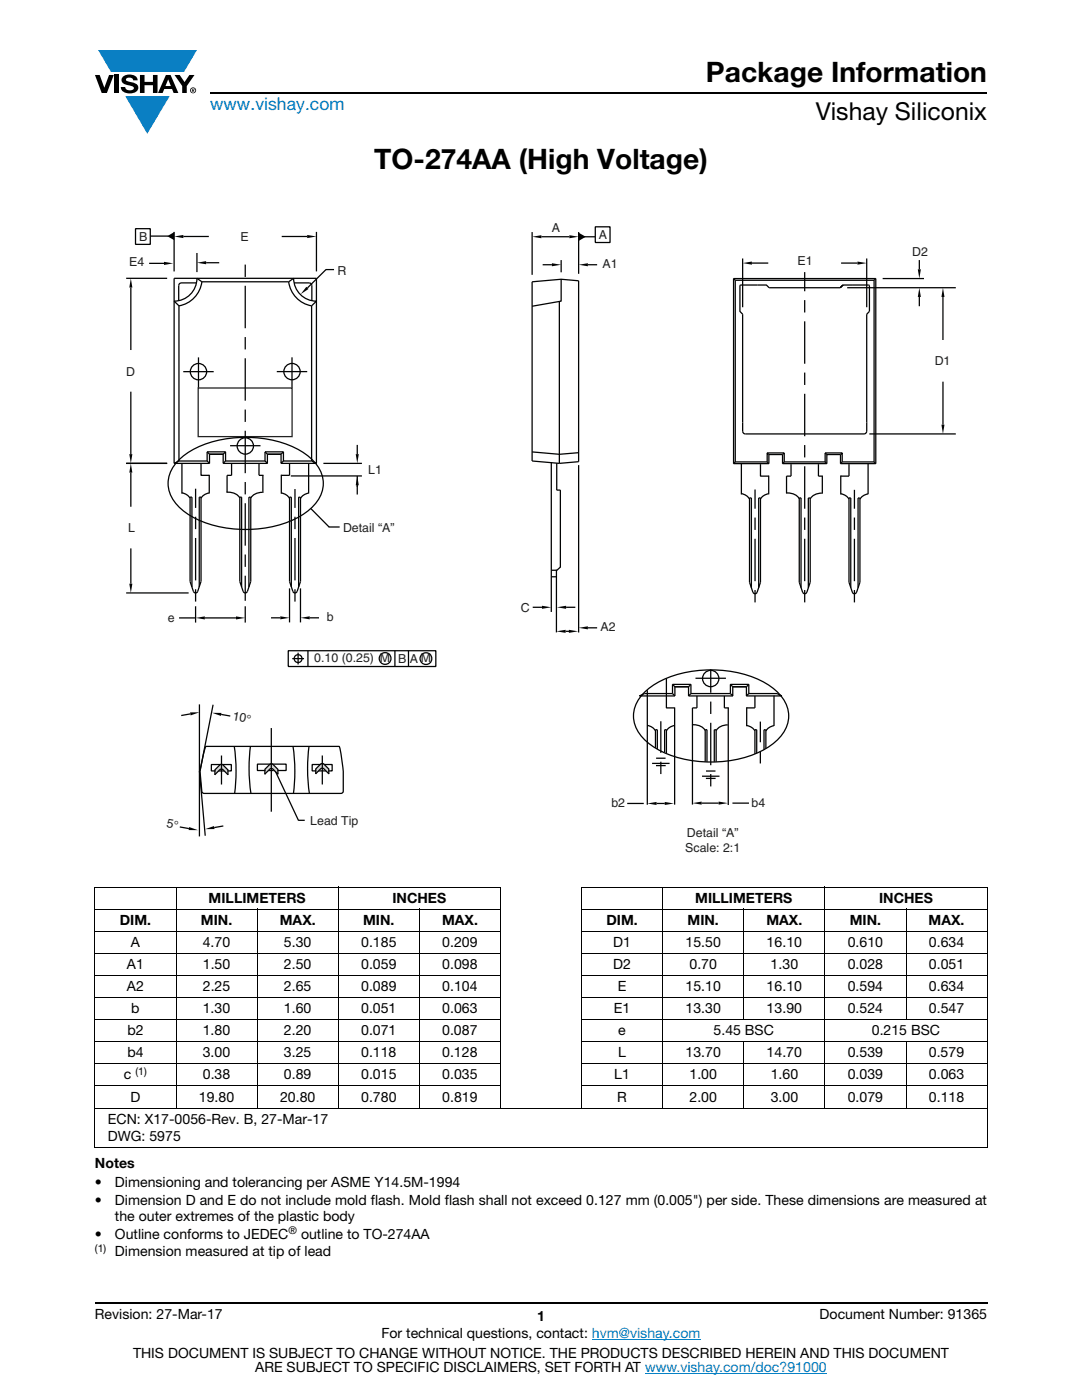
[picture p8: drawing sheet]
<svg xmlns="http://www.w3.org/2000/svg" width="216mm" height="279mm" viewBox="0 0 216 279" stroke-linecap="round" stroke-linejoin="round" font-family="sans-serif">
<g fill="#0a7fc3">
<path d="M19.6 10h19.7l-2.6 4.3h-1.1h-13.5z"/>
<path d="M25 19.2h8.9l-4.5 7.5z"/>
</g>
<g fill="#000">
<path d="M18.9 15h1l.9 2.5 1-2.5h.9l-1.4 3.6h-1zM22.9 15h.9v3.6h-.9zM24.6 15.3a2.1 2.1 0 0 1 2.8 .3l.1 .4h-.9a.79 .79 0 0 0-.7-.5 .79 .79 0 0 0-.8 .4l.3 .3 1 .2a1.08 1.08 0 0 1 1.2 1 1.08 1.08 0 0 1-1.1 1.2 1.73 1.73 0 0 1-2.4-1.2h.9a.96 .96 0 0 0 .8 .6 .96 .96 0 0 0 .9-.4 1.31 1.31 0 0 0-1.2-.6 1.03 1.03 0 0 1-1.1-.6 1.03 1.03 0 0 1 .2-1.1zM27.9 15h.9v1.3h1.7v-1.3h.9v3.6h-.9v-1.6h-1.7v1.6h-.9zM34.8 15h1.1l.9 1.4 1-1.4h1l-1.5 2.2v1.4h-.9v-1.4z"/>
<path d="M33.6 15.9l.5 1.3h-1.1zM33.1 15l-1.6 3.6h1l.3-.8h1.5l.3 .8h1l-1.6-3.6z"/>
<path d="M38.4 17.8h.2v.2h-.2zM38.3 17.7v.7h.1v-.3l.4 .3-.2-.3 .2-.2-.1-.2z"/>
<path d="M38.1 18a.46 .46 0 0 1 .9 0 .46 .46 0 0 1-.9 0zM37.9 18a.6 .6 0 0 0 1.2 0 .6 .6 0 0 0-1.2 0z"/>
</g>
<path d="M42 18.6h155M18.9 260h178.1" fill="none" stroke="#000" stroke-width=".36"/>
<path d="M118.1 267.3h21.7M128.7 274h36.3" fill="none" stroke="#007ec4" stroke-width=".2"/>
<g fill="none" stroke="#000" stroke-width=".2">
<path d="M18.9 177h81M18.9 177.1v51.9M35.1 177v44.2M67.5 177v44.2M99.9 177.1v8.7M116 177h81.1M116.1 177.1v44.1M132.2 177v44.2M164.6 177v44.2M197 177.1v8.7M18.9 181.5h81M18.9 185.9h81"/>
<path d="M18.9 190.3h81M18.9 194.7h81M18.9 199.1h81M51.3 181.4v39.8M83.7 181.4v39.8M99.9 185.9v35.3M116 181.5h81.1M116 185.9h81.1M116 190.3h81.1M116 194.7h81.1M116 199.1h81.1M148.4 181.4v22.2"/>
<path d="M180.8 181.4v22.2M197 185.9v35.1M18.9 203.5h81M18.9 207.9h81M18.9 212.3h81M18.9 216.7h81M116 203.5h81.1M116 207.9h81.1M116 212.3h81.1M116 216.7h81.1M148.4 207.8v13.4M180.8 207.8v13.4"/>
<path d="M18.9 221.1h178.2M18.9 229.1h178.2M197 221.2v7.8"/>
</g>
<path d="M25.2 44.1h165.5v126.4h-165.5z" fill="#fff"/>
<path d="M115.5 125.3l1.8-.3v.6z" fill="#020303"/>
<path d="M115.5 92.8v33.4M111 113.7v12.5" fill="none" stroke="#020303" stroke-width=".25"/>
<g fill="#020303">
<path d="M47.1 123l1.8 .3-1.8 .3z"/>
<path d="M39 123.3l1.9-.3v.6z"/>
</g>
<path d="M34.7 55.5h28.4M58.6 55.5a4.6 4.6 0 0 0 4.5 4.6l-.9 .9M62.2 92l.9 .5h-7M35.7 123.3h3.3M39 121v3.3M40.9 123.3h6.2M48.9 121v3.3M61.8 123.3h1.9M117.3 125.3h1.9" fill="none" stroke="#020303" stroke-width=".25"/>
<path d="M61.3 46.9l1.8 .3-1.8 .3z" fill="#020303"/>
<g fill="none" stroke="#020303" stroke-width=".25">
<path d="M26.1 57.4v12.5M34.7 55.5v37M35.7 61v31M62.2 61v31M26.1 94.3v6.8M36.3 92.4v6.1M37.9 99.2v16.8M38.3 99.2v17.9M39.8 99.2v17.9M40.1 99.2v16.8M41.8 94.8v3.7M45.3 94.9v3.4"/>
<path d="M47.9 99.2v16.8M48.2 99.2v17.9M49.7 99.2v17.9M50 99.2v16.8M52.5 94.9v3.5M56.1 94.7v3.8M57.8 99.2v16.8M58.1 99.2v17.9M59.6 99.2v17.9M60 99.2v16.8M61.6 92.4v6.1M25.2 118.3h12.4"/>
<path d="M26.1 109.4v7.1"/>
</g>
<path d="M39 120.1v-22.6M58.9 120.1v-22.5" fill="none" stroke="#020303" stroke-width=".25" stroke-dasharray="2.5 1.8 8.5 1.8" stroke-linecap="butt"/>
<path d="M25.8 116.5h.6l-.3 1.8z" fill="#020303"/>
<path d="M38.6 118a.45 .45 0 0 0 .4 .3 .45 .45 0 0 0 .5-.3M48.5 118a.45 .45 0 0 0 .4 .3 .45 .45 0 0 0 .5-.3M57.8 117.4v6.8M58.4 118a.45 .45 0 0 0 .5 .3 .45 .45 0 0 0 .4-.3M60 117.4v6.8M54.1 123.3h1.8" fill="none" stroke="#020303" stroke-width=".25"/>
<g fill="#020303">
<path d="M60 123.3l1.8-.3v.6z"/>
<path d="M55.9 123l1.9 .3-1.9 .3z"/>
</g>
<path d="M26.1 78.2v12.4M33.4 92.5h-8.2h8.2M37.9 99.2h.4M39.8 99.2h.3M47.9 99.2h.3M57.8 99.2h.3M37.9 116.1l.7 1.9M40.1 116.1l-.6 1.9M47.8 116.1l.7 1.9M50 116.1l-.6 1.9M57.8 116.1l.6 1.9M60 116.1l-.7 1.9" fill="none" stroke="#020303" stroke-width=".25"/>
<g fill="#020303">
<path d="M26.1 92.5l.3 1.8h-.6z"/>
<path d="M25.8 90.6h.6l-.3 1.9z"/>
</g>
<g fill="none" stroke="#020303" stroke-width=".25">
<path d="M25.2 55.5h8.2M40.1 92.5v2.4h1.7M41.3 92h-5.6l-1 .5h7.1M41.3 90.2l.5 .4h2.7l.5-.4M41.3 90.2v1.8M41.3 90.2h3.7M41.3 92l.5 .5M41.8 92.5v-1.9h2.7v1.9M44.5 92.5h8.9M45 92h7.9M45 92l-.5 .5M45 90.2v1.8"/>
<path d="M46.2 92.5v2.4h-.9M51.7 92.5v2.4h.9M52.9 90.2h3.7M52.9 90.2v1.8M52.9 90.2l.5 .4M53.4 90.6v1.9l-.5-.5M53.4 90.6h2.7M56.1 90.6v1.9l.5-.5M56.6 90.2l-.5 .4M56.6 90.2v1.8h5.6M57.8 92.5v2.4h-1.7"/>
</g>
<path d="M26.1 55.5l.3 1.9h-.6z" fill="#020303"/>
<path d="M34.7 46.3v7.9M36.6 47.2h5.1M39.2 56.5h-3l-.4 .2-.1 3.3M39.3 55.5l1 .7a5.6 5.6 0 0 1-4.6 4.8l-1-.9a4.5 4.5 0 0 0 4.6-4.6zM40.3 56.2h17.3M57.6 56.2a5.6 5.6 0 0 0 4.6 4.8M58.6 55.5l-1 .7M58.7 56.5h3.3l.2 .5v3" fill="none" stroke="#020303" stroke-width=".25"/>
<path d="M34.7 47.2l1.9-.3v.6z" fill="#020303"/>
<g fill="none" stroke="#020303" stroke-width=".25">
<path d="M56.2 47.2h5.1M63.1 55.5v37M106.2 56.2v35.8M115.5 56v36.1M146.4 55.6v36.9M146.7 55.9v36.3M174.4 55.9v36.3h-6.4M174.8 55.6v36.9h-7.1M111.6 60.2v32.3M148.2 62.7v21.6M172.9 62.7v21.6M110 92.2v29.9"/>
<path d="M111.1 92.4v5.4M111.8 97.8v15.5M172.9 86.1l-.2 .4-.3 .1"/>
</g>
<path d="M108.1 120.9l1.9 .3-1.9 .3z" fill="#020303"/>
<path d="M106.3 121.2h1.8" fill="none" stroke="#020303" stroke-width=".25"/>
<path d="M111.1 121.2l1.9-.3v.6z" fill="#020303"/>
<path d="M113 121.2h1.8" fill="none" stroke="#020303" stroke-width=".25"/>
<path d="M71.3 95l.3 1.8h-.6z" fill="#020303"/>
<path d="M58 95h14.2M64.5 92.5h7.7M71.3 88.8v1.8M71.3 95v3.7M111.1 97.8h.7" fill="none" stroke="#020303" stroke-width=".25"/>
<path d="M71 90.6h.6l-.3 1.9z" fill="#020303"/>
<path d="M188.2 76.2v8.6M106.2 92l5.4 .5 3.9-.4M106.2 90.2l5.4 .5 3.9-.4M173.5 86.6h17.2" fill="none" stroke="#020303" stroke-width=".25"/>
<path d="M187.9 84.8h.6l-.3 1.8z" fill="#020303"/>
<g fill="none" stroke="#020303" stroke-width=".25">
<path d="M106.2 46.3v8.6M112 55.7l-5.8 .5M115.5 56l-3.5-.3v4.4l-5.8 1M146.4 55.6h28.4M146.7 55.9h27.7M169 57.4h21.7M170 56.9h3.3M173.5 62.1l-.6 .6M148.2 84.3v1.8l.2 .4 .3 .1h23.7M153.1 92.2h-6.4l-.3 .3h7M153.1 90.4h3.4M153.1 92.2l.3 .3"/>
<path d="M153.4 90.7l-.3-.3v1.8M153.4 90.7h2.7M153.4 90.7v1.8M156.1 90.7v1.8M156.1 92.5h8.9M156.5 90.4v1.8l-.4 .3M156.5 90.4l-.4 .3M156.5 92.2h8.1M164.6 90.4v1.8l.4 .3M164.6 90.4h3.5M164.6 90.4l.4 .3M167.7 90.7h-2.7v1.8"/>
<path d="M167.7 90.7l.4-.3v1.8l-.4 .3zM172.9 84.3v1.8M174.4 92.2l.4 .3"/>
</g>
<path d="M33.4 47.1l1.4-.8v1.6z" fill="#020303"/>
<path d="M27 45.6h3v3.2h-3zM30 47.1h3.7M63.1 46.3v7.9M115.5 46.3v8.3" fill="none" stroke="#020303" stroke-width=".25"/>
<path d="M110.1 52.5l1.9 .3-1.9 .3z" fill="#020303"/>
<path d="M108.3 52.8h1.8M112 51.9v2.4M117.3 52.8h1.9" fill="none" stroke="#020303" stroke-width=".25"/>
<path d="M115.5 52.8l1.8-.3v.6z" fill="#020303"/>
<path d="M108 47.2h5.6" fill="none" stroke="#020303" stroke-width=".25"/>
<g fill="#020303">
<path d="M106.2 47.2l1.8-.3v.7z"/>
<path d="M113.6 46.9l1.9 .3-1.9 .4z"/>
</g>
<path d="M148.2 51.6v9.7M172.9 51.6v9.7M188.2 59.3v8.6" fill="none" stroke="#020303" stroke-width=".25"/>
<path d="M188.2 57.4l.3 1.9h-.6z" fill="#020303"/>
<path d="M146.4 55.6l.3 .3M150 52.5h3.3M167.7 57.4h-14.2l-.6-.5h-5.2l-.1 5.2 .6 .6M168.2 56.9l-.5 .5 .5-.5h1.8" fill="none" stroke="#020303" stroke-width=".25"/>
<g fill="#020303">
<path d="M148.2 52.5l1.8-.3v.6z"/>
<path d="M171.1 52.2l1.8 .3-1.8 .3z"/>
</g>
<path d="M167.8 52.5h3.3" fill="none" stroke="#020303" stroke-width=".25"/>
<path d="M183.1 53.7h.6l-.3 1.9z" fill="#020303"/>
<path d="M173.5 57v5.1" fill="none" stroke="#020303" stroke-width=".25"/>
<path d="M183.4 57.4l.3 1.9h-.6z" fill="#020303"/>
<g fill="none" stroke="#020303" stroke-width=".25">
<path d="M173.3 56.9l.2 .1M174.8 55.6l-.4 .3M176.1 55.6h8.3M183.4 51.9v1.8M183.4 59.3v1.8M57.5 129.9h29.5v3.1h-29.5zM58.3 131.4h2.4M59.5 130.3v2.3M61.4 129.9v3.1M78.8 129.9v3.1M81.5 129.9v3.1"/>
<circle cx="59.5" cy="131.4" r=".78"/>
<circle cx="76.8" cy="131.4" r="1.18"/>
<circle cx="85" cy="131.4" r="1.17"/>
</g>
<path d="M32.7 52.3l1.9 .3-1.9 .3z" fill="#020303"/>
<path d="M29.8 52.6h2.9M66.7 53.8h-1.7l-3.6 3.7" fill="none" stroke="#020303" stroke-width=".25"/>
<path d="M61.1 57.2l.5 .5-1.6 1z" fill="#020303"/>
<path d="M39.3 50.5v3.8" fill="none" stroke="#020303" stroke-width=".25"/>
<path d="M39.3 52.4l1.8-.3v.6z" fill="#020303"/>
<g fill="none" stroke="#020303" stroke-width=".25">
<path d="M41.1 52.4h2.6M36.6 74.2h6M39.6 71.3v6.1M55.2 74.2h6.1M58.3 71.3v6.1M45.9 89h6.1M62 101.5l3.7 3.7"/>
<circle cx="39.6" cy="74.2" r="1.63"/>
<circle cx="58.3" cy="74.2" r="1.63"/>
<circle cx="48.9" cy="89" r="1.63"/>
</g>
<path d="M39.5 77.4h18.8v9.7h-18.8z" fill="#fff"/>
<path d="M39.5 77.4h18.8v9.7h-18.8z" fill="none" stroke="#231f20" stroke-width=".25"/>
<path d="M48.9 52.8v67.1" fill="none" stroke="#020303" stroke-width=".25" stroke-dasharray="2.5 1.8 8.5 1.8" stroke-linecap="butt"/>
<path d="M36 91.5a19.3 19.3 0 0 1 13-4.2 19.9 19.9 0 0 1 13.1 4.2 6.2 6.2 0 0 1 0 9.9 19.3 19.3 0 0 1-13.1 4.3 19.9 19.9 0 0 1-13-4.3 6.2 6.2 0 0 1 0-9.9zM36.3 98.3l1.1 .6 .5 .5M41.7 98.4l-1.1 .5-.5 .5M45.2 98.2a2.84 2.84 0 0 1 2.6 1.2M49.7 99.2h.3M52.4 98.3h-.6a2.37 2.37 0 0 0-1.7 1.1M56.1 98.4l1.2 .5 .4 .5M59.6 99.2h.3M61.6 98.4l-1.2 .5-.4 .6M65.6 105.2h2.2" fill="none" stroke="#020303" stroke-width=".25"/>
<path d="M115.5 46.5l1.4 .8-1.4 .8z" fill="#020303"/>
<path d="M116.5 47.3h2.3M118.8 45.3h2.9v3.1h-2.9zM110 113.8h1M110.1 115.1h.9M111.8 113.2l-.7 .7M112.9 126h.9" fill="none" stroke="#020303" stroke-width=".25"/>
<g fill="#020303">
<path d="M111 126l1.9-.3v.6z"/>
<path d="M113.5 125.7l1.9 .3-1.9 .3z"/>
</g>
<g fill="none" stroke="#020303" stroke-width=".25">
<path d="M147.9 98.5l1.2 .5 .4 .6M147.9 92.6v6.1M151.7 92.6v2.4h1.7M153.3 98.5l-1.1 .5-.4 .6M153.4 94.9v3.7M156.8 98.4a2.84 2.84 0 0 1 2.7 1.1M157.8 92.6v2.4h-.9v3.4M159.8 99.4v17.9M159.9 99.4h-.4v16.8l.6 2a.45 .45 0 0 0 .5 .3 .45 .45 0 0 0 .4-.3l.7-2v-16.8h-.4v17.9M163.3 92.6v2.4h.9M164 98.4l-.5 .1a2.36 2.36 0 0 0-1.8 1M164.1 95v3.5"/>
<path d="M167.8 94.9v3.8M167.8 98.5l1.1 .5 .5 .6M169.4 92.6v2.4h-1.6M171.6 99.4h-.4v17.9M171.6 99.4v16.8l-.7 2a.45 .45 0 0 1-.4 .3 .45 .45 0 0 1-.4-.3l-.7-2v-16.8h.4v17.9M173.2 98.6l-1.1 .5-.5 .5M173.2 92.6v6M149.9 117.3v-17.9h-.3v16.8l.6 2a.45 .45 0 0 0 .5 .3 .45 .45 0 0 0 .4-.3l.6-2v-16.8h-.3v17.9"/>
</g>
<path d="M150.7 120.2v-22.5M160.6 120.2v-65.9M170.5 120.2v-22.4" fill="none" stroke="#020303" stroke-width=".25" stroke-dasharray="2.5 1.8 8.5 1.8" stroke-linecap="butt"/>
<g fill="#020303">
<path d="M132.6 160l1.9 .3-1.9 .4z"/>
<path d="M129.2 160.3l1.8-.3v.7z"/>
</g>
<g fill="none" stroke="#020303" stroke-width=".25">
<path d="M128.8 138a19.3 19.3 0 0 1 13.1-4.3 19.9 19.9 0 0 1 13.1 4.3 6.2 6.2 0 0 1 0 9.8 19.3 19.3 0 0 1-13.1 4.3 19.9 19.9 0 0 1-13.1-4.3 6.2 6.2 0 0 1 0-9.8zM129.2 137.7v22.9M133 135.4v5.9h1.6M134.2 138.4l.5 .5M134.2 136.6l.5 .5h2.7l.5-.5M134.2 136.6h3.7M134.2 138.4h-5.6l-1 .5h7.1M134.2 136.6v1.8M134.7 138.9v-1.8h2.7v1.8M137.4 138.9h8.8M137.9 138.4l-.5 .5M137.9 136.6v1.8"/>
<path d="M137.9 138.4h7.8M138.8 135.4h6.1M139.1 138.9v2.4h-.9v19.3M144.5 138.9v2.4h.9M145.7 136.6h3.7M145.7 136.6v1.8M145.7 136.6l.5 .5M146.2 137.1v1.8l-.5-.5M146.2 137.1h2.7M148.9 137.1v1.8l.5-.5M149.4 136.6v1.8h5.6l1 .5h-7.1M149.4 136.6l-.5 .5"/>
<path d="M150.6 138.9v2.4h-1.6M154.4 138.8v6.1M129.1 144.8l1.2 .5 .4 .5M130.1 152.4h3.5M130.8 149.3v-3.7h.4v3.9M130.9 152.8h1.9M130.9 151.3h1.9M132.6 145.6h.4v4.8M132.6 145.6v4.6M134.6 144.8l-1.2 .5-.4 .5M134.6 141.2v19.4M138.1 144.6a2.84 2.84 0 0 1 2.6 1.2"/>
<path d="M140.1 154.9h3.5M140.7 152v-6.4h.4v6.4M140.9 155.3h1.9M140.9 153.9h1.9M142.5 145.6v6.4M142.5 145.6h.4M142.9 145.6v6.4M145.2 144.7h-.5a2.36 2.36 0 0 0-1.8 1.1M145.3 141.3v19.4M149 141.1v3.8M149 144.8l1.2 .5 .4 .5M151 150.3v-4.7h-.4v4.9"/>
<path d="M152.4 145.6h.4M152.4 145.6v4M152.8 145.6v3.8M154.4 144.8l-1.1 .5-.5 .6M125.2 160.3h3.3M131 160.3h1.6"/>
<circle cx="141.8" cy="135.4" r="1.63"/>
</g>
<path d="M131.9 154.5v-10.6M141.8 157v-23.4M151.7 152.4v-8.4" fill="none" stroke="#020303" stroke-width=".25" stroke-dasharray="2.5 1.8 8.5 1.8" stroke-linecap="butt"/>
<g fill="#020303">
<path d="M143.4 160l1.8 .3-1.8 .3z"/>
<path d="M138.2 160.3l1.8-.3v.6z"/>
</g>
<g fill="none" stroke="#020303" stroke-width=".25">
<path d="M39.8 140.6v26.3M39.8 153.9l1.2 12.9M41.1 149h26.6l.4 1.9 .4 3.1-.1 4.1-.4 .2h-27.5l-.2-.4-.4-3.9 .6-3.1zM42.2 152.6h4v1.3h-4zM42.5 140.6l-2.6 13.2M46.7 148.9l.4 5-.3 4.4M50 148.9l-.3 4.4 .4 5M51.4 152.5h5.7v1.3h-5.7zM54.9 153.8l4.7 9.9M58.5 149l.3 4.9-.2 4.5M61.7 149l-.3 4.4 .3 5M62.3 152.6h4v1.2h-4z"/>
<path d="M59.5 163.7h1.3M140 160.3h3.4M146.1 160.3h3.4"/>
</g>
<path d="M63.1 153.5l1.3-1.2 1.2 1.2-.1 .8-1.2-1-1.2 1z" fill="#d1d3d4"/>
<path d="M63 153.5l1.2-1.1 .4 .1 1 1M63 154.4l1-1 .4-.1 1.2 1.1M63 153.5v1M65.6 153.4v1.1" fill="none" stroke="#020303" stroke-width=".25"/>
<path d="M53 153.5l1.2-1.1 1.2 1.1v.9l-1.3-1-1.1 .9z" fill="#d1d3d4"/>
<path d="M52.8 153.6l1.2-1.2 .5 .2 1 1M52.8 154.5l1.2-1.1 .5 .1 1 1M52.9 153.5v1M55.5 153.5v1" fill="none" stroke="#020303" stroke-width=".25"/>
<path d="M43 153.6l1.2-1.1 1.3 1.2-.1 .8-1.2-1-1.2 1z" fill="#d1d3d4"/>
<path d="M42.8 153.7l1-1 .5-.1 1.2 1.1M42.9 153.6v1M44.2 150.8v5.8M45.5 153.6v1l-1.2-1.1-.5 .1-1 1M54.1 145.3v16.7M64.3 150.8v5.8M35.9 165l1.8 .4" fill="none" stroke="#020303" stroke-width=".25"/>
<path d="M37.7 165.1l1.8 .6h-1.9z" fill="#020303"/>
<path d="M44.1 142.6l1.9 .3" fill="none" stroke="#020303" stroke-width=".25"/>
<path d="M42.3 142.3h1.9l-.1 .6z" fill="#020303"/>
<path d="M38 142.5l-1.8 .3" fill="none" stroke="#020303" stroke-width=".25"/>
<path d="M37.9 142.2h1.9l-1.8 .6z" fill="#020303"/>
<path d="M44.6 164.8l-1.9 .4" fill="none" stroke="#020303" stroke-width=".25"/>
<path d="M40.9 165.5l1.8-.6 .1 .6z" fill="#020303"/>
<g font-size="5.6">
<text x="140.9" y="16.4">Package Information</text>
<text x="74.7" y="33.8">TO-274AA (High Voltage)</text>
</g>
<text font-size="4.9" x="162.8" y="24">Vishay Siliconix</text>
<text font-size="3.5" fill="#007ec4" x="42" y="21.9">www.vishay.com</text>
<g font-size="2.8">
<text x="23.9" y="184.6">DIM.</text>
<text x="40.1" y="184.6">MIN.</text>
<text x="41.6" y="180.1">MILLIMETERS</text>
<text x="55.8" y="184.6">MAX.</text>
<text x="72.5" y="184.6">MIN.</text>
<text x="78.3" y="180.1">INCHES</text>
<text x="88.2" y="184.6">MAX.</text>
<text x="121" y="184.6">DIM.</text>
<text x="137.2" y="184.6">MIN.</text>
<text x="138.7" y="180.1">MILLIMETERS</text>
<text x="152.9" y="184.6">MAX.</text>
<text x="169.6" y="184.6">MIN.</text>
<text x="175.4" y="180.1">INCHES</text>
<text x="185.3" y="184.6">MAX.</text>
<text x="26.1" y="189">A</text>
<text x="40.5" y="189">4.70</text>
<text x="56.7" y="189">5.30</text>
<text x="72.1" y="189">0.185</text>
<text x="88.2" y="189">0.209</text>
<text x="122.4" y="189">D1</text>
<text x="136.8" y="189">15.50</text>
<text x="153" y="189">16.10</text>
<text x="169.2" y="189">0.610</text>
<text x="185.4" y="189">0.634</text>
<text x="25.3" y="193.4">A1</text>
<text x="25.3" y="197.8">A2</text>
<text x="40.5" y="197.8">2.25</text>
<text x="40.5" y="193.4">1.50</text>
<text x="56.7" y="197.8">2.65</text>
<text x="56.7" y="193.4">2.50</text>
<text x="72.1" y="197.8">0.089</text>
<text x="72.1" y="193.4">0.059</text>
<text x="88.2" y="197.8">0.104</text>
<text x="88.2" y="193.4">0.098</text>
<text x="122.4" y="193.4">D2</text>
<text x="123.3" y="197.8">E</text>
<text x="136.8" y="197.8">15.10</text>
<text x="137.6" y="193.4">0.70</text>
<text x="153" y="197.8">16.10</text>
<text x="153.8" y="193.4">1.30</text>
<text x="169.2" y="197.8">0.594</text>
<text x="169.2" y="193.4">0.028</text>
<text x="185.4" y="197.8">0.634</text>
<text x="185.4" y="193.4">0.051</text>
<text x="26.2" y="202.2">b</text>
<text x="40.5" y="202.2">1.30</text>
<text x="56.7" y="202.2">1.60</text>
<text x="72.1" y="202.2">0.051</text>
<text x="88.2" y="202.2">0.063</text>
<text x="122.5" y="202.2">E1</text>
<text x="136.8" y="202.2">13.30</text>
<text x="153" y="202.2">13.90</text>
<text x="169.2" y="202.2">0.524</text>
<text x="185.4" y="202.2">0.547</text>
<text x="25.4" y="206.6">b2</text>
<text x="40.5" y="206.6">1.80</text>
<text x="56.7" y="206.6">2.20</text>
<text x="72" y="206.6">0.071</text>
<text x="88.2" y="206.6">0.087</text>
<text x="123.4" y="206.6">e</text>
<text x="142.4" y="206.6">5.45 BSC</text>
<text x="174" y="206.6">0.215 BSC</text>
<text x="24.7" y="215.4">c</text>
<text x="25.4" y="211">b4</text>
<text x="40.5" y="211">3.00</text>
<text x="40.5" y="215.4">0.38</text>
<text x="56.7" y="211">3.25</text>
<text x="56.7" y="215.4">0.89</text>
<text x="72" y="211">0.118</text>
<text x="72.1" y="215.4">0.015</text>
<text x="88.2" y="211">0.128</text>
<text x="88.2" y="215.4">0.035</text>
<text x="122.6" y="215.4">L1</text>
<text x="123.4" y="211">L</text>
<text x="136.8" y="211">13.70</text>
<text x="137.6" y="215.4">1.00</text>
<text x="153" y="211">14.70</text>
<text x="153.8" y="215.4">1.60</text>
<text x="169.2" y="211">0.539</text>
<text x="169.2" y="215.4">0.039</text>
<text x="185.3" y="211">0.579</text>
<text x="185.4" y="215.4">0.063</text>
<text x="26.1" y="219.9">D</text>
<text x="39.7" y="219.9">19.80</text>
<text x="55.9" y="219.9">20.80</text>
<text x="72.1" y="219.9">0.780</text>
<text x="88.2" y="219.9">0.819</text>
<text x="123.2" y="219.9">R</text>
<text x="137.6" y="219.9">2.00</text>
<text x="153.8" y="219.9">3.00</text>
<text x="169.2" y="219.9">0.079</text>
<text x="185.4" y="219.9">0.118</text>
<text x="21.5" y="224.3">ECN: X17-0056-Rev. B, 27-Mar-17</text>
<text x="21.5" y="227.8">DWG: 5975</text>
<text x="18.9" y="233.1">Notes</text>
<text x="18.9" y="237">•</text>
<text x="22.9" y="237">Dimensioning and tolerancing per ASME Y14.5M-1994</text>
<text x="18.9" y="240.5">•</text>
<text x="22.9" y="240.5">Dimension D and E do not include mold flash. Mold flash shall not exceed 0.127 mm (0.005&quot;) per side. These dimensions are measured at</text>
<text x="22.9" y="243.7">the outer extremes of the plastic body</text>
<text x="18.9" y="247.2">•</text>
<text x="22.9" y="250.7">Dimension measured at tip of lead</text>
<text x="22.9" y="247.2">Outline conforms to JEDEC</text>
<text x="60.1" y="247.2">outline to TO-274AA</text>
<text x="18.9" y="263.3">Revision: 27-Mar-17</text>
<text x="107.2" y="263.6">1</text>
<text x="163.6" y="263.3">Document Number: 91365</text>
<text x="76.1" y="267.1">For technical questions, contact: hvm@vishay.com</text>
<text x="26.5" y="271">THIS DOCUMENT IS SUBJECT TO CHANGE WITHOUT NOTICE. THE PRODUCTS DESCRIBED HEREIN AND THIS DOCUMENT</text>
<text x="50.9" y="273.8">ARE SUBJECT TO SPECIFIC DISCLAIMERS, SET FORTH AT www.vishay.com/doc?91000</text>
</g>
<g font-size="2.5" fill="#231f20">
<text x="110.1" y="46.3">A</text>
<text x="119.5" y="47.6">A</text>
<text x="25.8" y="53.2">E4</text>
<text x="27.8" y="48">B</text>
<text x="48" y="48.2">E</text>
<text x="120.2" y="53.5">A1</text>
<text x="159.2" y="53">E1</text>
<text x="182" y="51.1">D2</text>
<text x="67.3" y="54.8">R</text>
<text x="25.2" y="75">D</text>
<text x="186.5" y="72.8">D1</text>
<text x="73.5" y="94.7">L1</text>
<text x="25.6" y="106.1">L</text>
<text x="68.5" y="106.2">Detail “A”</text>
<text x="33.5" y="124.2">e</text>
<text x="65.2" y="123.9">b</text>
<text x="103.9" y="122.2">C</text>
<text x="119.8" y="126">A2</text>
<text x="62.7" y="132.2">0.10 (0.25) M</text>
<text x="79.4" y="132.3">B A M</text>
<text x="46.3" y="143.7" transform="rotate(10 46.3 143.7)">10°</text>
<text x="122" y="161">b2</text>
<text x="150" y="161">b4</text>
<text x="33.1" y="165.1" transform="rotate(10 33.1 165.1)">5°</text>
<text x="61.9" y="164.7">Lead Tip</text>
<text x="137.1" y="167">Detail “A”</text>
<text x="136.7" y="170">Scale: 2:1</text>
</g>
<g font-size="2.1">
<text x="27.1" y="214.6">(1)</text>
<text x="18.9" y="249.9">(1)</text>
<text x="57.6" y="246.3">®</text>
</g>
</svg>
